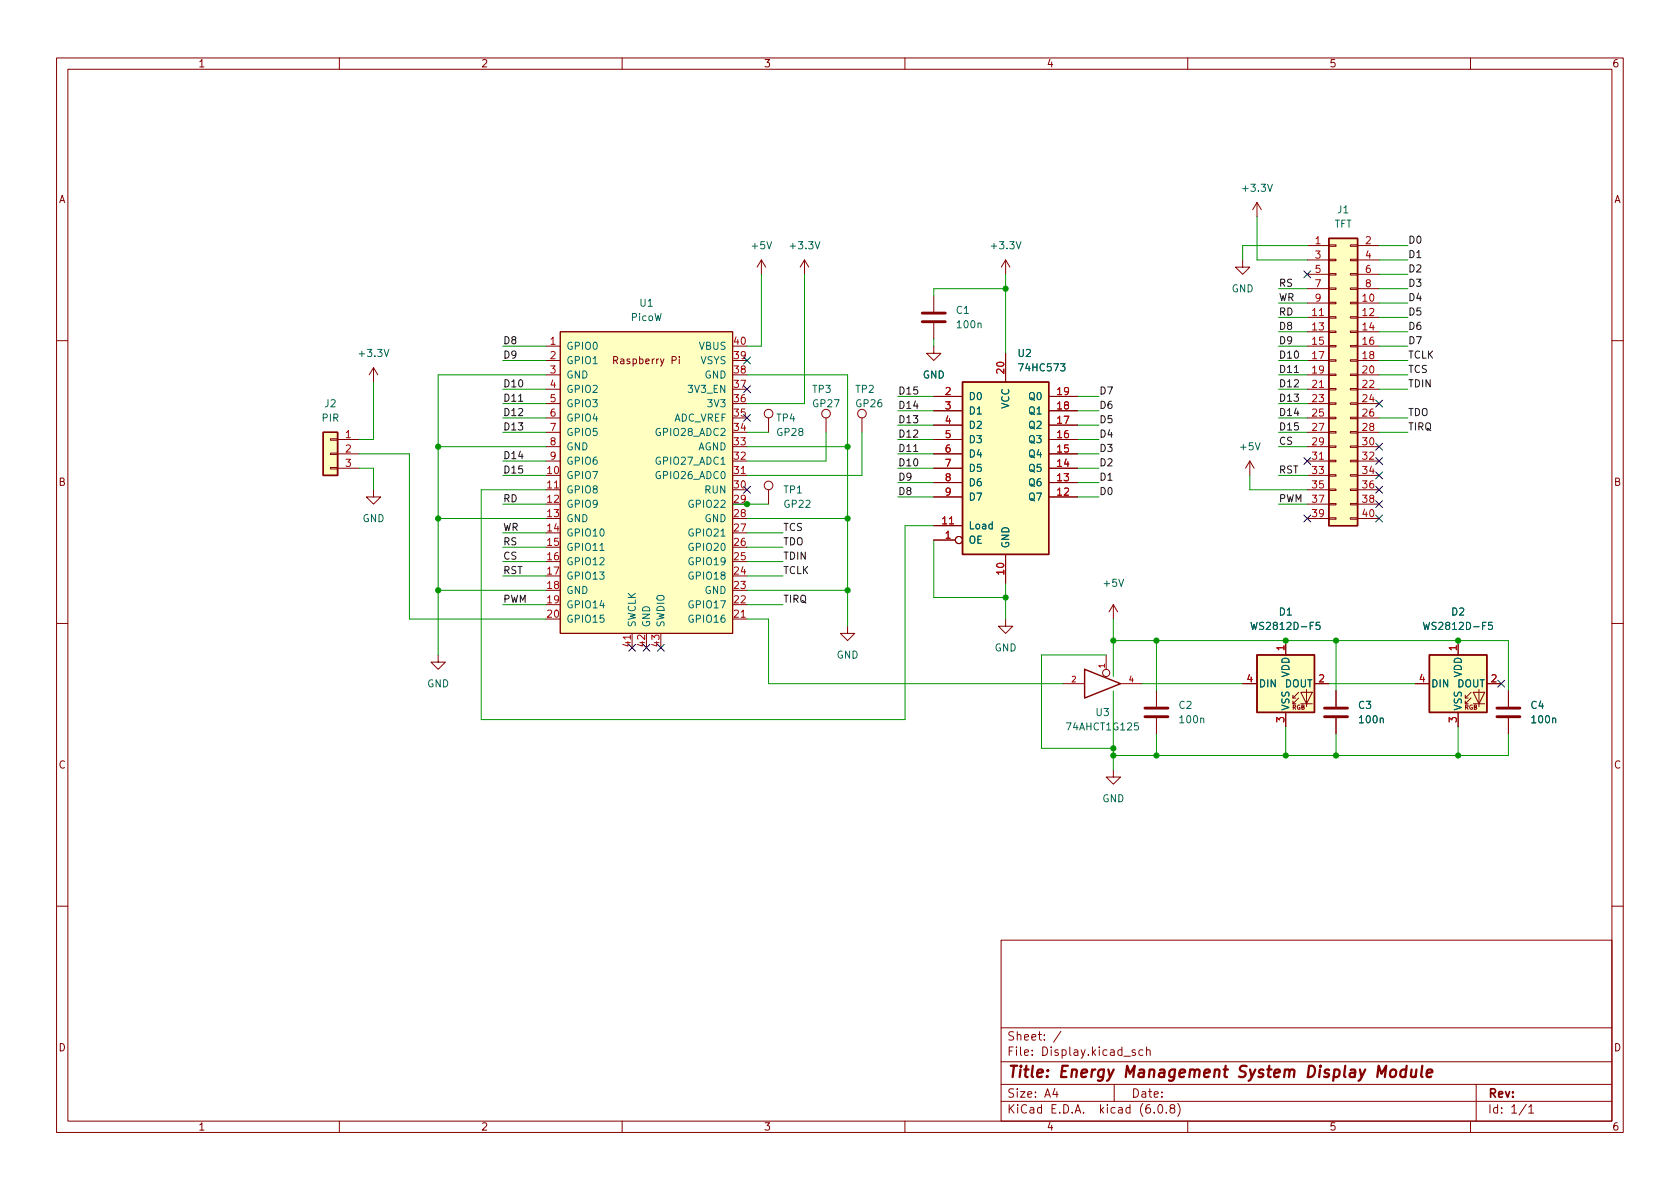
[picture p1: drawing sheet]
<svg xmlns="http://www.w3.org/2000/svg" width="297mm" height="210mm" viewBox="0 0 297 210" stroke-linecap="round" stroke-linejoin="round" font-family="sans-serif">
<g fill="none" stroke="#840000" stroke-width=".18">
<path d="M10 10.2h277v190.1h-277zM12 12.2h273v186.1h-273zM60 10.2v2M110 10.2v2M160 10.2v2M210 10.2v2M260 10.2v2M222.2 35.8l-.7 1.3M222.2 35.8v2.5M222.2 35.8l.8 1.3M99.1 58.7h30.4v53.3h-30.4zM134.6 46l-.7 1.2"/>
<path d="M134.6 46v2.5M134.6 46l.8 1.2M142.2 46l-.7 1.2M142.2 46v2.5M142.2 46l.8 1.2M165.1 52.3v2.8M165.1 57.1v2.8M177.8 46l-.8 1.2M177.8 46v2.5M177.8 46l.8 1.2M219.7 46v1.2h1.3l-1.3 1.3-1.3-1.3h1.3M231.1 43.4h3.8"/>
<path d="M231.1 53.6h3.8M231.1 56.1h3.8M231.1 58.7h3.8M231.1 46h3.8M231.1 48.5h3.8M231.1 51h3.8M234.9 58.5h1.3v.3h-1.3zM234.9 56h1.3v.3h-1.3zM234.9 53.5h1.3v.2h-1.3zM234.9 50.9h1.3v.3h-1.3zM234.9 48.4h1.3v.2h-1.3zM234.9 45.8h1.3v.3h-1.3z"/>
<path d="M234.9 43.3h1.3v.3h-1.3zM238.8 58.5h1.2v.3h-1.2zM238.8 56h1.2v.3h-1.2zM238.8 53.5h1.2v.2h-1.2zM238.8 50.9h1.2v.3h-1.2zM238.8 48.4h1.2v.2h-1.2zM238.8 45.8h1.2v.3h-1.2zM238.8 43.3h1.2v.3h-1.2zM240 43.4h3.8M240 53.6h3.8M240 56.1h3.8M240 58.7h3.8"/>
<path d="M240 46h3.8M240 48.5h3.8M240 51h3.8M10 60.2h2M58.4 77.6h1.3v.2h-1.3zM59.7 77.7h3.8M66 65l-.7 1.3M66 65v2.6M66 65l.8 1.3M96.5 61.2h2.6M96.5 63.7h2.6M96.5 66.3h2.6"/>
<path d="M96.5 68.8h2.6M96.5 71.4h2.6M96.5 73.9h2.6M96.5 76.4h2.6M96.5 79h2.6M120.1 63.1v.1M120.1 63.5v.8M135.9 73.9v2.5M146 73.9v2.5M152.4 73.9v2.5M165.1 61.2v1.3h1.3l-1.3 1.2-1.3-1.2h1.3M165.1 77.7h5.1"/>
<path d="M165.1 75.2h5.1M165.1 72.6h5.1M165.1 70.1h5.1M177.8 62.5v5.1M185.4 77.7h5.1M185.4 75.2h5.1M185.4 72.6h5.1M185.4 70.1h5.1M231.1 61.2h3.8M231.1 63.7h3.8M231.1 66.3h3.8M231.1 68.8h3.8"/>
<path d="M231.1 71.4h3.8M231.1 73.9h3.8M231.1 76.4h3.8M231.1 79h3.8M234.9 78.9h1.3v.2h-1.3zM234.9 76.3h1.3v.3h-1.3zM234.9 73.8h1.3v.2h-1.3zM234.9 71.2h1.3v.3h-1.3zM234.9 68.7h1.3v.3h-1.3zM234.9 66.2h1.3v.2h-1.3zM234.9 63.6h1.3v.3h-1.3zM234.9 61.1h1.3v.2h-1.3z"/>
<path d="M238.8 78.9h1.2v.2h-1.2zM238.8 76.3h1.2v.3h-1.2zM238.8 73.8h1.2v.2h-1.2zM238.8 71.2h1.2v.3h-1.2zM238.8 68.7h1.2v.3h-1.2zM238.8 66.2h1.2v.2h-1.2zM238.8 63.6h1.2v.3h-1.2zM238.8 61.1h1.2v.2h-1.2zM240 61.2h3.8M240 63.7h3.8M240 66.3h3.8M240 68.8h3.8"/>
<path d="M240 71.4h3.8M240 73.9h3.8M240 76.4h3.8M240 79h3.8M285 60.2h2M58.4 82.7h1.3v.2h-1.3zM58.4 80.1h1.3v.3h-1.3zM59.7 82.8h3.8M59.7 80.3h3.8M66 86.6v1.3h1.3l-1.3 1.2-1.2-1.2h1.2M96.5 81.5h2.6M96.5 86.6h2.6"/>
<path d="M129.5 84.1h2.6M135.9 86.6v2.5M165.1 95.5h3.8M165.1 93h5.1M165.1 87.9h5.1M165.1 85.3h5.1M165.1 82.8h5.1M165.1 80.3h5.1M177.8 98v5.1M185.4 87.9h5.1M185.4 85.3h5.1M185.4 82.8h5.1"/>
<path d="M185.4 80.3h5.1M221 81.5l-.8 1.3M221 81.5v2.6M221 81.5l.7 1.3M231.1 81.5h3.8M231.1 84.1h3.8M231.1 86.6h3.8M231.1 89.1h3.8M231.1 91.7h3.8M234.9 91.6h1.3v.2h-1.3zM234.9 89h1.3v.3h-1.3zM234.9 86.5h1.3v.2h-1.3z"/>
<path d="M234.9 83.9h1.3v.3h-1.3zM234.9 81.4h1.3v.3h-1.3zM238.8 91.6h1.2v.2h-1.2zM238.8 89h1.2v.3h-1.2zM238.8 86.5h1.2v.2h-1.2zM238.8 83.9h1.2v.3h-1.2zM238.8 81.4h1.2v.3h-1.2zM240 81.5h3.8M240 84.1h3.8M240 86.6h3.8M240 89.1h3.8M240 91.7h3.8"/>
<path d="M10 110.2h2M77.5 115.8v1.3h1.2l-1.2 1.3-1.3-1.3h1.3M111.8 112v2.5M129.5 109.5h2.6M149.9 110.7v1.3h1.2l-1.2 1.3-1.3-1.3h1.3M177.8 109.5v1.2h1.3l-1.3 1.3-1.3-1.3h1.3M195.6 115.8v2.6M196.8 106.9l-.7 1.3M196.8 106.9v2.6M196.8 106.9l.8 1.3M227.3 113.3v2.5M257.8 113.3v2.5"/>
<path d="M285 110.2h2M188 120.9h3.8M196.8 136.1v1.3h1.3l-1.3 1.3-1.2-1.3h1.2M198.1 120.9h3.8M204.5 122.2v2.8M204.5 127v2.8M219.7 120.9h2.5M227.3 126v2.5M228.6 123.4h.5M229.6 123.4l-1 1.1v-.6M229.6 122.4l-1 1v-.5M230 122.4h2l-1 2.1z"/>
<path d="M230 124.5h2M231 121.9v3.1M232.4 120.9h2.5M236.2 122.2v2.8M236.2 127v2.8M250.2 120.9h2.5M257.8 126v2.5M259.1 123.4h.5M260.1 123.4l-1 1.1v-.6M260.1 122.4l-1 1v-.5M260.5 122.4h2l-1 2.1zM260.5 124.5h2"/>
<path d="M261.5 121.9v3.1M262.9 120.9h2.5M266.7 122.2v2.8M266.7 127v2.8M10 160.2h2M177 166.3h108v32h-108zM285 160.2h2M60 198.3v2M110 198.3v2M160 198.3v2M177 194.8h108M177 191.8h108"/>
<path d="M177 187.8h108M177 181.8h108M186.5 192.5l-.4 1h1M186.9 193v1M187.6 182.4l-1.3 1.9M197 191.8v3M198.7 186.8h1.2M200.7 185.7l-.3-.1-.3 .2 .1 .3 .5 .1v.4h-.6M202.1 185.7l-.5-.1-.2 .3v.4l.1 .3h.6M202.7 185.8l.2-.2 .4 .1 .1 .9M202.7 185.1v1.5M204.1 196.7v.1"/>
<path d="M204.9 195.4l.2-.1a.81 .81 0 0 1 .6 .7 .81 .81 0 0 1-.3 .8h-.2a.81 .81 0 0 1-.6-.6 .81 .81 0 0 1 .3-.8zM206.2 196.7v.1M207.1 196l-.2-.3v-.2l.2-.2 .5 .1 .1 .2-.1 .2-.6 .2-.1 .3v.4l.2 .1h.5l.1-.3-.1-.4-.2-.1M208.2 195.1a1.72 1.72 0 0 1 0 2.3M210 198.3v2M260 198.3v2M261 191.8v6.5M269.9 195.3l-1.3 1.9M270.3 195.8l.4-.5v1.5M270.3 196.8h.9"/>
<circle cx="135.9" cy="73.1" r=".76"/>
<circle cx="146" cy="73.1" r=".76"/>
<circle cx="152.4" cy="73.1" r=".76"/>
<circle cx="135.9" cy="85.8" r=".76"/>
<circle cx="169.5" cy="95.5" r=".63"/>
<circle cx="195.6" cy="119" r=".63"/>
</g>
<path d="M245.9 189.3a.52 .52 0 0 1 .6-.2 .52 .52 0 0 1 .4 .4l-.1 .6a.55 .55 0 0 1-.5 .4 .55 .55 0 0 1-.5-.4zM248.6 189.2a.66 .66 0 0 0-1 .3v.6l.1 .3 .2 .1 .6-.1M248.7 188.5l-.2 2M249.6 189.1l-.1 1.3a.57 .57 0 0 0 .8-.1M250.4 189.1l-.1 1.4M251.5 188.5l-.2 1.7 .2 .3M252.3 189.8l.9-.2v-.4l-.2-.1-.6 .1-.2 1 .3 .3 .5-.1" fill="none" stroke="#840000" stroke-width=".4"/>
<path d="M163.1 56.9h4M163.1 55.4h4M202.4 126.7h4.1M202.4 125.2h4.1M234.2 126.7h4.1M234.2 125.2h4.1M264.7 126.7h4M264.7 125.2h4" fill="none" stroke="#840000" stroke-width=".51"/>
<g fill="#ffffc2" stroke="#ffffc2" stroke-width=".18">
<path d="M222.2 115.8h10.2v10.2h-10.2z"/>
<path d="M252.7 115.8h10.2v10.2h-10.2z"/>
<path d="M234.9 42.2h5.1v50.8h-5.1z"/>
<path d="M99.1 58.7h30.4v53.3h-30.4z"/>
<path d="M170.2 67.6h15.2v30.4h-15.2z"/>
<path d="M57.1 76.4h2.6v7.7h-2.6z"/>
</g>
<path d="M234.9 42.2h5.1v50.8h-5.1zM57.1 76.4h2.6v7.7h-2.6zM170.2 67.6h15.2v30.4h-15.2zM191.8 118.4l6.3 2.5-6.3 2.5zM222.2 115.8h10.2v10.2h-10.2zM252.7 115.8h10.2v10.2h-10.2z" fill="none" stroke="#840000" stroke-width=".25"/>
<path d="M106.1 97.3h.7M221.2 110l.3 1.3 .2-.9 .3 .9 .3-1.3M233.3 110h-.6v.6l.2-.1 .4 .1 .1 .2-.1 .4-.1 .1-.5-.1M251.7 110l.3 1.3 .2-.9 .3 .9 .3-1.3M263.8 110h-.6v.6l.1-.1 .5 .1 .1 .2-.1 .4-.2 .1-.4-.1" fill="none" stroke="#006464" stroke-width=".18"/>
<path d="M91.7 71h.7M161.5 79.8h.8M228.9 65.9h.7" fill="none" stroke="#0f0f0f" stroke-width=".18"/>
<g fill="none" stroke="#009600" stroke-width=".18">
<path d="M222.2 38.3v7.7h8.9M134.6 48.5v12.7h-2.5M142.2 48.5v22.9h-10.1M165.1 59.9v1.3M177.8 51h-12.7v1.3M177.8 48.5v14M226.1 51h5M226.1 53.6h5M226.1 56.1h5M226.1 58.7h5M231.1 43.4h-11.4v2.6M243.8 43.4h5.1"/>
<path d="M243.8 46h5.1M243.8 51h5.1M243.8 53.6h5.1M243.8 56.1h5.1M243.8 58.7h5.1M243.8 48.5h5.1M66 67.6v10.1h-2.5M77.5 79h19M88.9 73.9h7.6M88.9 68.8h7.6M88.9 71.4h7.6M88.9 63.7h7.6"/>
<path d="M88.9 61.2h7.6M88.9 76.4h7.6M96.5 66.3h-19v49.5M132.1 79h17.8M132.1 66.3h17.8v44.4M132.1 76.4h3.8M146 76.4v5.1h-13.9M152.4 76.4v7.7h-20.3M158.7 75.2h6.4M158.7 77.7h6.4M158.7 72.6h6.4M158.7 70.1h6.4"/>
<path d="M190.5 75.2h3.8M190.5 77.7h3.8M190.5 72.6h3.8M190.5 70.1h3.8M226.1 73.9h5M226.1 79h5M226.1 68.8h5M226.1 66.3h5M226.1 71.4h5M226.1 63.7h5M226.1 61.2h5M226.1 76.4h5"/>
<path d="M243.8 73.9h5.1M243.8 68.8h5.1M243.8 66.3h5.1M243.8 63.7h5.1M243.8 61.2h5.1M243.8 76.4h5.1M63.5 82.8h2.5v3.8M63.5 80.3h8.9v29.2h24.1M77.5 91.7h19M88.9 81.5h7.6M88.9 89.1h7.6M88.9 84.1h7.6"/>
<path d="M88.9 94.2h7.6M88.9 96.8h7.6M88.9 99.3h7.6M96.5 86.6h-11.4v40.6h74.9v-34.2h5.1M132.1 91.7h17.8M132.1 89.1h3.8M132.1 94.2h6.3M132.1 96.8h6.3M132.1 99.3h6.3M158.7 85.3h6.4M158.7 82.8h6.4M158.7 87.9h6.4"/>
<path d="M158.7 80.3h6.4M165.1 95.5v10.2h12.7M190.5 85.3h3.8M190.5 82.8h3.8M190.5 87.9h3.8M190.5 80.3h3.8M221 84.1v2.5h10.1M226.1 89.1h5M226.1 84.1h5M77.5 104.4h19M88.9 101.8h7.6M88.9 106.9h7.6"/>
<path d="M132.1 109.5h3.8v11.4h52.1M132.1 101.8h6.3M132.1 106.9h6.3M132.1 104.4h17.8M177.8 103.1v6.4M195.6 115.8h-11.5v16.5h12.7M196.8 109.5v10.1M196.8 113.3h69.9v8.9M204.5 113.3v8.9M236.2 113.3v8.9M196.8 122.2v13.9M201.9 120.9h17.8"/>
<path d="M204.5 129.8v3.8M227.3 128.5v5.1M234.9 120.9h15.3M236.2 129.8v3.8M257.8 128.5v5.1M266.7 129.8v3.8h-69.9"/>
</g>
<g fill="none" stroke="#000084" stroke-width=".18">
<path d="M230.5 47.9l1.2 1.2M231.7 47.9l-1.2 1.2M131.5 63.1l1.2 1.3M131.5 68.2l1.2 1.2M131.5 73.3l1.2 1.2M132.7 63.1l-1.2 1.3M132.7 68.2l-1.2 1.2M132.7 73.3l-1.2 1.2M243.2 78.4l1.2 1.2M243.2 70.8l1.2 1.2M244.4 78.4l-1.2 1.2M244.4 70.8l-1.2 1.2"/>
<path d="M131.5 86l1.2 1.2M132.7 86l-1.2 1.2M230.5 91.1l1.2 1.2M230.5 80.9l1.2 1.2M231.7 91.1l-1.2 1.2M231.7 80.9l-1.2 1.2M243.2 88.5l1.2 1.3M243.2 80.9l1.2 1.2M243.2 83.5l1.2 1.2M243.2 86l1.2 1.2M243.2 91.1l1.2 1.2M244.4 88.5l-1.2 1.3"/>
<path d="M244.4 80.9l-1.2 1.2M244.4 83.5l-1.2 1.2M244.4 86l-1.2 1.2M244.4 91.1l-1.2 1.2M111.2 113.9l1.2 1.3M112.4 113.9l-1.2 1.3M113.7 113.9l1.2 1.3M114.9 113.9l-1.2 1.3M116.2 113.9l1.2 1.3M117.4 113.9l-1.2 1.3M264.8 120.3l1.2 1.2M266 120.3l-1.2 1.2"/>
</g>
<g fill="#009600" stroke="#009600" stroke-width=".18">
<circle cx="227.3" cy="113.3" r=".46"/>
<circle cx="196.8" cy="133.6" r=".46"/>
<circle cx="236.2" cy="113.3" r=".46"/>
<circle cx="227.3" cy="133.6" r=".46"/>
<circle cx="236.2" cy="133.6" r=".46"/>
<circle cx="257.8" cy="113.3" r=".46"/>
<circle cx="196.8" cy="132.3" r=".46"/>
<circle cx="204.5" cy="133.6" r=".46"/>
<circle cx="204.5" cy="113.3" r=".46"/>
<circle cx="196.8" cy="113.3" r=".46"/>
<circle cx="177.8" cy="105.7" r=".46"/>
<circle cx="257.8" cy="133.6" r=".46"/>
<circle cx="177.8" cy="51" r=".46"/>
<circle cx="149.9" cy="79" r=".46"/>
<circle cx="132.1" cy="89.1" r=".46"/>
<circle cx="149.9" cy="104.4" r=".46"/>
<circle cx="149.9" cy="91.7" r=".46"/>
<circle cx="77.5" cy="104.4" r=".46"/>
<circle cx="77.5" cy="79" r=".46"/>
<circle cx="77.5" cy="91.7" r=".46"/>
</g>
<text font-size="2.8" fill="#840000" x="178" y="190.6">Title: Energy Management System Display Module</text>
<g font-size="2.1" fill="#840000">
<text x="178" y="184">Sheet: /</text>
<text x="178" y="186.7">File: Display.kicad_sch</text>
<text x="178" y="196.9">KiCad E.D.A. kicad (6.0.8)</text>
<text x="178" y="194.1">Size: A4</text>
<text x="200" y="194.1">Date:</text>
<text x="263" y="194.1">Rev:</text>
<text x="263" y="196.9">Id: 1/1</text>
</g>
<g font-size="1.8" fill="#840000">
<text x="35" y="11.9">1</text>
<text x="85" y="11.9">2</text>
<text x="135" y="11.9">3</text>
<text x="185" y="11.9">4</text>
<text x="235" y="11.9">5</text>
<text x="285" y="11.9">6</text>
<text x="10.3" y="35.9">A</text>
<text x="285.3" y="35.9">A</text>
<text x="108.8" y="64.4">Raspberry Pi</text>
<text x="10.3" y="85.9">B</text>
<text x="285.3" y="85.9">B</text>
<text x="10.3" y="135.9">C</text>
<text x="285.3" y="135.9">C</text>
<text x="10.3" y="185.9">D</text>
<text x="285.3" y="185.9">D</text>
<text x="35" y="199.9">1</text>
<text x="85" y="199.9">2</text>
<text x="135" y="199.9">3</text>
<text x="185" y="199.9">4</text>
<text x="235" y="199.9">5</text>
<text x="285" y="199.9">6</text>
</g>
<g font-size="1.8" fill="#006464">
<text x="219.9" y="33.9">+3.3V</text>
<text x="235.9" y="40.3">TFT</text>
<text x="236.5" y="37.7">J1</text>
<text x="133" y="44.1">+5V</text>
<text x="139.9" y="44.1">+3.3V</text>
<text x="175.5" y="44.1">+3.3V</text>
<text x="217.7" y="51.7">GND</text>
<text x="111.6" y="56.8">PicoW</text>
<text x="113.2" y="54.2">U1</text>
<text x="169.1" y="55.5">C1</text>
<text x="169.4" y="58">100n</text>
<text x="63.7" y="63.1">+3.3V</text>
<text x="100.1" y="61.8">GPIO0</text>
<text x="100.1" y="64.4">GPIO1</text>
<text x="123.6" y="61.8">VBUS</text>
<text x="123.8" y="64.4">VSYS</text>
<text x="180" y="63.1">U2</text>
<text x="180.5" y="65.7">74HC573</text>
<text x="100.1" y="66.9">GND</text>
<text x="100.1" y="69.5">GPIO2</text>
<text x="121.9" y="69.5">3V3_EN</text>
<text x="124.6" y="66.9">GND</text>
<text x="143.7" y="69.5">TP3</text>
<text x="151.3" y="69.5">TP2</text>
<text x="163.1" y="66.9">GND</text>
<text x="171.2" y="70.7">D0</text>
<text x="182" y="70.7">Q0</text>
<text x="56.9" y="74.5">PIR</text>
<text x="57.4" y="72">J2</text>
<text x="100.1" y="72">GPIO3</text>
<text x="100.1" y="74.5">GPIO4</text>
<text x="100.1" y="77.1">GPIO5</text>
<text x="116.3" y="77.1">GPIO28_ADC2</text>
<text x="119" y="74.5">ADC_VREF</text>
<text x="125.4" y="72">3V3</text>
<text x="137.3" y="74.5">TP4</text>
<text x="137.5" y="77.1">GP28</text>
<text x="143.8" y="72">GP27</text>
<text x="151.4" y="72">GP26</text>
<text x="171.2" y="73.3">D1</text>
<text x="171.2" y="75.8">D2</text>
<text x="178.4" y="72.3" transform="rotate(-90 178.4 72.3)">VCC</text>
<text x="182" y="75.8">Q2</text>
<text x="182" y="73.3">Q1</text>
<text x="100.1" y="79.6">GND</text>
<text x="100.1" y="82.2">GPIO6</text>
<text x="116.3" y="82.2">GPIO27_ADC1</text>
<text x="123.3" y="79.6">AGND</text>
<text x="171.2" y="78.4">D3</text>
<text x="171.2" y="80.9">D4</text>
<text x="171.2" y="83.4">D5</text>
<text x="182" y="83.4">Q5</text>
<text x="182" y="80.9">Q4</text>
<text x="182" y="78.4">Q3</text>
<text x="219.4" y="79.6">+5V</text>
<text x="100.1" y="84.7">GPIO7</text>
<text x="100.1" y="87.2">GPIO8</text>
<text x="100.1" y="89.8">GPIO9</text>
<text x="116.3" y="84.7">GPIO26_ADC0</text>
<text x="122.1" y="89.8">GPIO22</text>
<text x="124.7" y="87.2">RUN</text>
<text x="138.6" y="87.2">TP1</text>
<text x="138.7" y="89.8">GP22</text>
<text x="171.2" y="86">D6</text>
<text x="171.2" y="88.5">D7</text>
<text x="182" y="88.5">Q7</text>
<text x="182" y="86">Q6</text>
<text x="64.1" y="92.3">GND</text>
<text x="100.1" y="92.3">GND</text>
<text x="100.1" y="94.9">GPIO10</text>
<text x="122.1" y="94.9">GPIO21</text>
<text x="124.6" y="92.3">GND</text>
<text x="171.2" y="93.6">Load</text>
<text x="100.1" y="97.4">GPIO11</text>
<text x="100.1" y="99.9">GPIO12</text>
<text x="122.1" y="99.9">GPIO19</text>
<text x="122.1" y="97.4">GPIO20</text>
<text x="171.2" y="96.1">OE</text>
<text x="178.4" y="97" transform="rotate(-90 178.4 97)">GND</text>
<text x="100.1" y="102.5">GPIO13</text>
<text x="100.1" y="105">GND</text>
<text x="100.1" y="107.6">GPIO14</text>
<text x="122.1" y="107.6">GPIO17</text>
<text x="122.1" y="102.5">GPIO18</text>
<text x="124.6" y="105">GND</text>
<text x="195.3" y="103.8">+5V</text>
<text x="100.1" y="110.1">GPIO15</text>
<text x="112.4" y="111" transform="rotate(-90 112.4 111)">SWCLK</text>
<text x="114.9" y="111" transform="rotate(-90 114.9 111)">GND</text>
<text x="117.5" y="111" transform="rotate(-90 117.5 111)">SWDIO</text>
<text x="122.1" y="110.1">GPIO16</text>
<text x="222" y="111.4">WS2812D-F5</text>
<text x="226.2" y="108.8">D1</text>
<text x="252.5" y="111.4">WS2812D-F5</text>
<text x="256.7" y="108.8">D2</text>
<text x="147.9" y="116.5">GND</text>
<text x="175.8" y="115.2">GND</text>
<text x="228" y="119.8" transform="rotate(-90 228 119.8)">VDD</text>
<text x="258.4" y="119.8" transform="rotate(-90 258.4 119.8)">VDD</text>
<text x="75.5" y="121.5">GND</text>
<text x="208.5" y="125.3">C2</text>
<text x="222.5" y="121.5">DIN</text>
<text x="227.1" y="121.5">DOUT</text>
<text x="228" y="125.7" transform="rotate(-90 228 125.7)">VSS</text>
<text x="240.2" y="125.3">C3</text>
<text x="253" y="121.5">DIN</text>
<text x="257.6" y="121.5">DOUT</text>
<text x="258.4" y="125.7" transform="rotate(-90 258.4 125.7)">VSS</text>
<text x="270.7" y="125.3">C4</text>
<text x="188.9" y="129.2">74AHCT1G125</text>
<text x="193.8" y="126.6">U3</text>
<text x="208.7" y="127.9">100n</text>
<text x="240.5" y="127.9">100n</text>
<text x="271" y="127.9">100n</text>
<text x="194.9" y="141.9">GND</text>
</g>
<g font-size="1.8" fill="#a90000">
<text x="232.6" y="43.2">1</text>
<text x="232.6" y="45.7">3</text>
<text x="241.4" y="43.2">2</text>
<text x="241.4" y="45.7">4</text>
<text x="232.6" y="48.3">5</text>
<text x="232.6" y="50.8">7</text>
<text x="232.6" y="53.3">9</text>
<text x="241" y="53.3">10</text>
<text x="241.4" y="48.3">6</text>
<text x="241.4" y="50.8">8</text>
<text x="232.1" y="55.9">11</text>
<text x="232.1" y="58.4">13</text>
<text x="241" y="55.9">12</text>
<text x="241" y="58.4">14</text>
<text x="97.3" y="61">1</text>
<text x="97.3" y="63.5">2</text>
<text x="129.8" y="63.5">39</text>
<text x="129.8" y="61">40</text>
<text x="232.1" y="61">15</text>
<text x="232.1" y="63.5">17</text>
<text x="241" y="61">16</text>
<text x="241" y="63.5">18</text>
<text x="97.3" y="66">3</text>
<text x="97.3" y="68.6">4</text>
<text x="97.3" y="71.1">5</text>
<text x="129.8" y="71.1">36</text>
<text x="129.8" y="68.6">37</text>
<text x="129.8" y="66">38</text>
<text x="167.1" y="69.8">2</text>
<text x="177.5" y="66" transform="rotate(-90 177.5 66)">20</text>
<text x="187" y="69.8">19</text>
<text x="232.1" y="66">19</text>
<text x="232.1" y="68.6">21</text>
<text x="232.1" y="71.1">23</text>
<text x="241" y="66">20</text>
<text x="241" y="68.6">22</text>
<text x="241" y="71.1">24</text>
<text x="61.1" y="77.5">1</text>
<text x="97.3" y="73.7">6</text>
<text x="97.3" y="76.2">7</text>
<text x="129.8" y="76.2">34</text>
<text x="129.8" y="73.7">35</text>
<text x="167.1" y="72.4">3</text>
<text x="167.1" y="74.9">4</text>
<text x="167.1" y="77.5">5</text>
<text x="187" y="77.5">16</text>
<text x="187" y="74.9">17</text>
<text x="187" y="72.4">18</text>
<text x="232.1" y="73.7">25</text>
<text x="232.1" y="76.2">27</text>
<text x="241" y="73.7">26</text>
<text x="241" y="76.2">28</text>
<text x="61.1" y="80">2</text>
<text x="61.1" y="82.5">3</text>
<text x="96.8" y="83.8">10</text>
<text x="97.3" y="78.7">8</text>
<text x="97.3" y="81.3">9</text>
<text x="129.8" y="83.8">31</text>
<text x="129.8" y="81.3">32</text>
<text x="129.8" y="78.7">33</text>
<text x="167.1" y="80">6</text>
<text x="167.1" y="82.5">7</text>
<text x="187" y="82.5">14</text>
<text x="187" y="80">15</text>
<text x="232.1" y="78.7">29</text>
<text x="232.1" y="81.3">31</text>
<text x="232.1" y="83.8">33</text>
<text x="241" y="78.7">30</text>
<text x="241" y="81.3">32</text>
<text x="241" y="83.8">34</text>
<text x="96.8" y="86.4">11</text>
<text x="96.8" y="88.9">12</text>
<text x="129.8" y="86.4">30</text>
<text x="167.1" y="85.1">8</text>
<text x="167.1" y="87.6">9</text>
<text x="187" y="87.6">12</text>
<text x="187" y="85.1">13</text>
<text x="232.1" y="86.4">35</text>
<text x="232.1" y="88.9">37</text>
<text x="241" y="86.4">36</text>
<text x="241" y="88.9">38</text>
<text x="96.8" y="91.4">13</text>
<text x="96.8" y="94">14</text>
<text x="129.8" y="94">27</text>
<text x="129.8" y="91.4">28</text>
<text x="166.7" y="92.7">11</text>
<text x="167.1" y="95.2">1</text>
<text x="232.1" y="91.4">39</text>
<text x="241" y="91.4">40</text>
<text x="96.8" y="96.5">15</text>
<text x="96.8" y="99.1">16</text>
<text x="96.8" y="101.6">17</text>
<text x="129.8" y="101.6">24</text>
<text x="129.8" y="99.1">25</text>
<text x="129.8" y="96.5">26</text>
<text x="177.5" y="101.6" transform="rotate(-90 177.5 101.6)">10</text>
<text x="96.8" y="104.1">18</text>
<text x="96.8" y="106.7">19</text>
<text x="129.8" y="106.7">22</text>
<text x="129.8" y="104.1">23</text>
<text x="96.8" y="109.2">20</text>
<text x="129.8" y="109.2">21</text>
<text x="111.5" y="114.3" transform="rotate(-90 111.5 114.3)">41</text>
<text x="114" y="114.3" transform="rotate(-90 114 114.3)">42</text>
<text x="116.6" y="114.3" transform="rotate(-90 116.6 114.3)">43</text>
<text x="227.1" y="115" transform="rotate(-90 227.1 115)">1</text>
<text x="257.6" y="115" transform="rotate(-90 257.6 115)">1</text>
<text x="220.5" y="120.6">4</text>
<text x="233.2" y="120.6">2</text>
<text x="251" y="120.6">4</text>
<text x="263.7" y="120.6">2</text>
<text x="227.1" y="127.7" transform="rotate(-90 227.1 127.7)">3</text>
<text x="257.6" y="127.7" transform="rotate(-90 257.6 127.7)">3</text>
</g>
<g font-size="1.8" fill="#0f0f0f">
<text x="248.9" y="43.1">D0</text>
<text x="248.9" y="45.6">D1</text>
<text x="226.1" y="50.7">RS</text>
<text x="226.1" y="53.2">WR</text>
<text x="248.9" y="53.2">D4</text>
<text x="248.9" y="50.7">D3</text>
<text x="248.9" y="48.2">D2</text>
<text x="226.1" y="55.8">RD</text>
<text x="226.1" y="58.3">D8</text>
<text x="248.9" y="55.8">D5</text>
<text x="248.9" y="58.3">D6</text>
<text x="88.9" y="60.9">D8</text>
<text x="88.9" y="63.4">D9</text>
<text x="226.1" y="60.9">D9</text>
<text x="226.1" y="63.4">D10</text>
<text x="226.1" y="65.9">D11</text>
<text x="248.9" y="63.4">TCLK</text>
<text x="248.9" y="60.9">D7</text>
<text x="248.9" y="65.9">TCS</text>
<text x="88.9" y="68.5">D10</text>
<text x="88.9" y="71">D11</text>
<text x="158.7" y="69.7">D15</text>
<text x="194.3" y="69.7">D7</text>
<text x="226.1" y="68.5">D12</text>
<text x="226.1" y="71">D13</text>
<text x="248.9" y="68.5">TDIN</text>
<text x="88.9" y="73.6">D12</text>
<text x="88.9" y="76.1">D13</text>
<text x="158.7" y="77.4">D12</text>
<text x="158.7" y="72.3">D14</text>
<text x="158.7" y="74.8">D13</text>
<text x="194.3" y="72.3">D6</text>
<text x="194.3" y="74.8">D5</text>
<text x="194.3" y="77.4">D4</text>
<text x="226.1" y="76.1">D15</text>
<text x="226.1" y="73.6">D14</text>
<text x="248.9" y="73.6">TDO</text>
<text x="248.9" y="76.1">TIRQ</text>
<text x="88.9" y="83.7">D15</text>
<text x="88.9" y="81.2">D14</text>
<text x="158.7" y="82.4">D10</text>
<text x="158.7" y="79.9">D11</text>
<text x="194.3" y="79.9">D3</text>
<text x="194.3" y="82.4">D2</text>
<text x="226.1" y="83.7">RST</text>
<text x="226.1" y="78.6">CS</text>
<text x="88.9" y="88.8">RD</text>
<text x="158.7" y="87.5">D8</text>
<text x="158.7" y="85">D9</text>
<text x="194.3" y="87.5">D0</text>
<text x="194.3" y="85">D1</text>
<text x="226.1" y="88.8">PWM</text>
<text x="88.9" y="93.9">WR</text>
<text x="138.4" y="93.9">TCS</text>
<text x="88.9" y="101.5">RST</text>
<text x="88.9" y="96.4">RS</text>
<text x="88.9" y="99">CS</text>
<text x="138.4" y="99">TDIN</text>
<text x="138.4" y="101.5">TCLK</text>
<text x="138.4" y="96.4">TDO</text>
<text x="88.9" y="106.6">PWM</text>
<text x="138.4" y="106.6">TIRQ</text>
</g>
<text font-size="1.8" fill="#009600" x="129.8" y="88.9">29</text>
<g font-size="1.4" fill="#a90000">
<text x="195.3" y="118.1" transform="rotate(-90 195.3 118.1)">1</text>
<text x="189.5" y="120.6">2</text>
<text x="199.6" y="120.6">4</text>
</g>
<g font-size="1.1" fill="#840000">
<text x="228.4" y="125.5">RGB</text>
<text x="258.9" y="125.5">RGB</text>
</g>
</svg>
